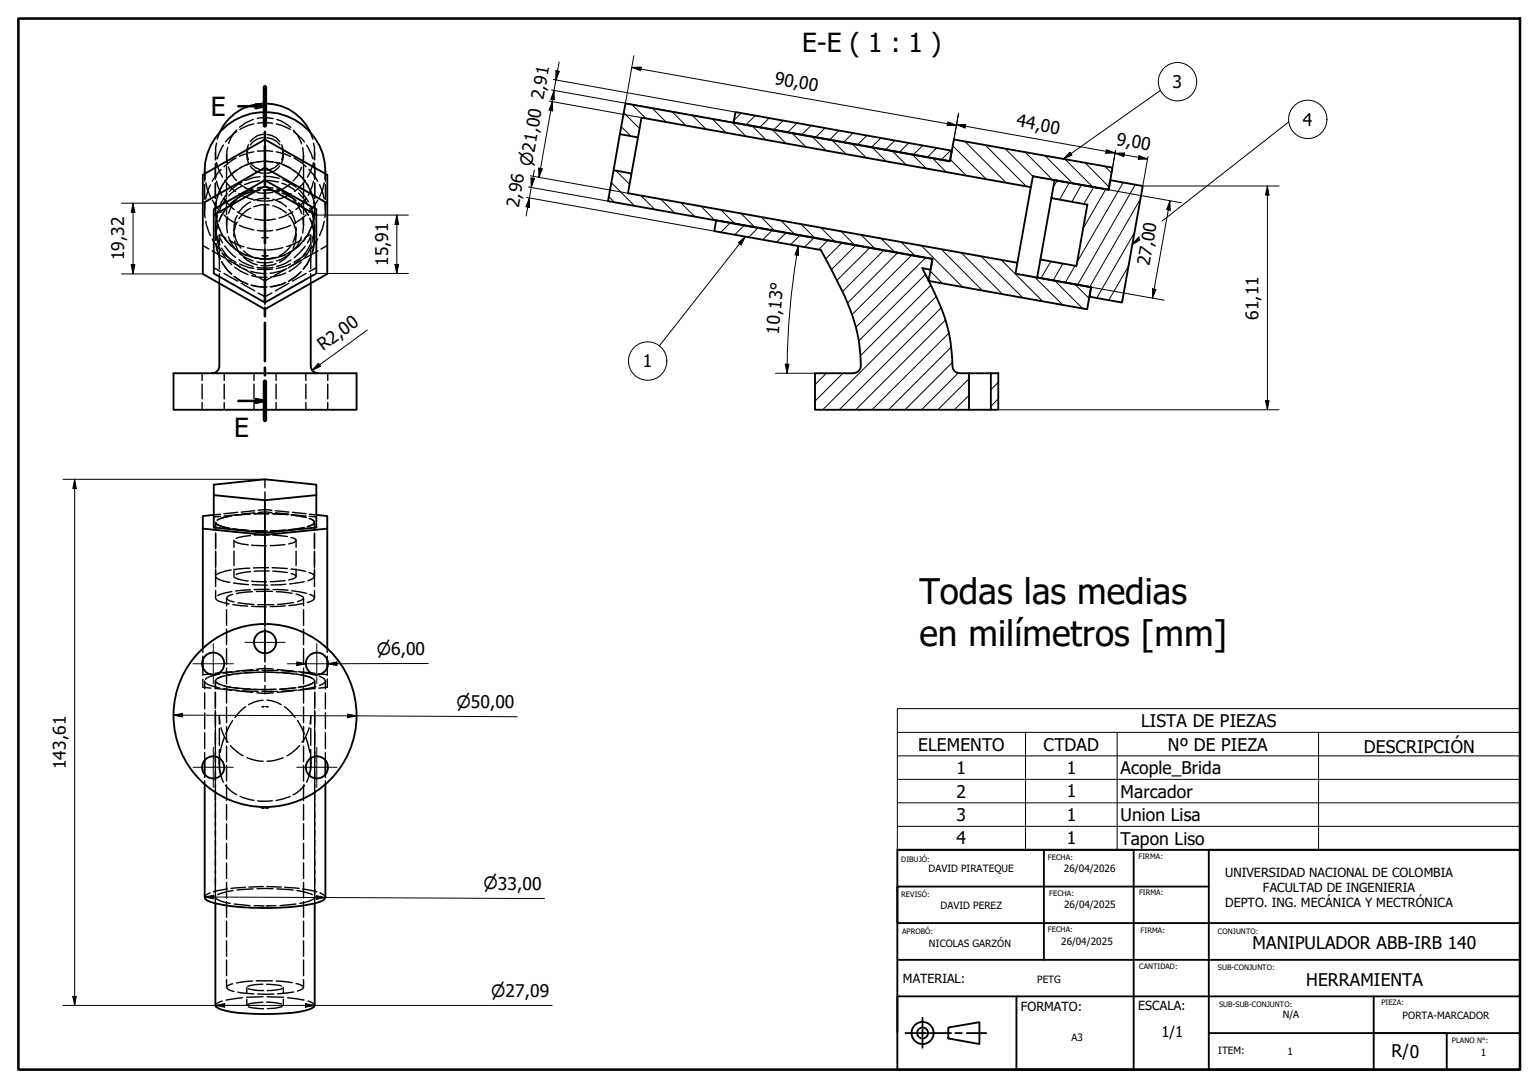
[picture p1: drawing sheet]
<svg xmlns="http://www.w3.org/2000/svg" width="420mm" height="297mm" viewBox="0 0 420 297" stroke-linecap="round" stroke-linejoin="round" font-family="sans-serif">
<!-- layer: Sombreado (ISO) -->
<g fill="none" stroke="#000" stroke-width=".27">
<path d="M169.6 34.6l2.6 2.5M170.3 30.8l4.3 4.3M172.5 28.6l3.8 3.7M178.1 29.5l3.7 3.8M183.5 30.5l3.8 3.8M189 31.5l3.7 3.7M194.4 32.4l3.8 3.8M199.9 33.5l3.7 3.7M202.4 30.8l-2 2M205.4 34.4l3.7 3.7M206.2 31.5l-2.6 2.6M210 32.2l-2.5 2.5"/>
<path d="M210.8 35.4l3.8 3.8M213.8 32.9l-2.5 2.5M216.3 36.4l3.7 3.7M217.6 33.6l-2.5 2.5M221.4 34.3l-2.5 2.5M221.7 37.3l3.9 3.8M225.2 35l-2.5 2.5M227.2 38.3l3.8 3.8M229 35.6l-2.5 2.5M232.7 39.3l3.8 3.7M232.9 36.3l-2.6 2.5M236.7 37l-2.6 2.5"/>
<path d="M240.5 37.7l-2.6 2.5M244.3 38.3l-2.6 2.6M248.1 39l-2.5 2.5M251.9 39.7l-2.5 2.5M260.1 39.8l9.1 9.1M263.4 38.6l11.3 11.3M268.9 39.5l11.3 11.3M166.2 53.6l1.6 1.6M166.9 49.8l6.3 6.4M168.1 46.6l3.8 3.7M174.9 53.4l3.9 3.7M180.4 54.4l3.8 3.8"/>
<path d="M185.9 55.4l3.8 3.7M191.4 56.3l3.7 3.8M196.8 57.3l3.8 3.8M202.3 58.3l3.8 3.7M207.8 59.2l3.7 3.8M238.1 40.2l3.8 3.9M243.6 41.3l3.8 3.7M249.1 42.2l3.8 3.8M254.6 43.2l3.7 3.8M255.7 40.4l-2.5 2.5M259.5 43.5l4.3 4.4M259.5 41.1l-2.5 2.5"/>
<path d="M274.4 40.6l7.6 7.6M279.8 41.5l7.6 7.6M285.3 42.5l7.6 7.6M288.6 49.3l-1.1 1.9M290.8 43.5l7.5 7.5M291.9 49.9l-2.7 4.6M295.2 50.5l-2.6 4.6M296.2 44.4l6.6 6.6M298.6 51.1l-2.7 4.6M301.7 45.5l1.8 1.7M301.9 51.7l-6.2 10.8M303.3 49.3l-.3 .4"/>
<path d="M306.6 49.8l-12.6 21.8M309.9 50.4l-15.7 27.4M311.3 54.3l-13.8 24M195.6 60.1l-.1 .1M199.4 60.8l-2.6 2.6M203.2 61.5l-2.6 2.6M207 62.2l-2.6 2.6M210.8 62.9l-2.6 2.6M213.2 60.2l3.8 3.8M214.6 63.5l-2.6 2.6M218.4 64.2l-2.6 2.6M218.7 61.2l3.7 3.7"/>
<path d="M222.2 64.9l-2.6 2.6M224.2 62.2l3.7 3.8M226.1 65.6l-2.6 2.6M229.6 63.2l3.8 3.7M229.9 66.3l-4.5 4.4M233.7 66.9l-6.8 6.7M235.1 64.1l3.8 3.8M237.5 67.6l-9 9M240.5 65.1l3.8 3.8M241.3 68.3l-11.3 11.3M245.1 68.9l-13.7 13.8M246 66.1l3.8 3.7"/>
<path d="M248.9 69.6l-16.3 16.3M251.5 67l11.3 11.3M252.7 74.9l-18.3 18.2M252.7 70.3l-19 19M254 74l3.3 3.4M254.1 77.9l-19.2 19.2M254.1 73.5l-.2 .1M257 68.1l11.2 11.3M262.4 69l11.3 11.3M267.9 70l11.3 11.3M273.4 71l11.3 11.3M282.5 75.7l7.6 7.5"/>
<path d="M286.9 71.4l-2.7 4.5M288 76.6l7.6 7.7M290.2 71.9l-2.7 4.7M293.5 77.6l3.9 3.9M293.5 72.6l-2.7 4.5M308 72.8l-5.3 9.2M309.7 63.5l-10.3 17.9M255.6 80.9l-31 31M256.9 84.1l-27.8 27.8M258.1 87.4l-24.5 24.5M259.1 90.9l-21 21M259.7 94.8l-17.1 17.1"/>
<path d="M260 99l-12.9 12.9M306.4 82l-.3 .6M225.6 101.9l-3.1 3.1M230.1 101.9l-7.6 7.6M261.6 101.8l-10 10.1M264.5 107.9l-4 4M264.5 103.4l-8.5 8.5M270.5 101.9h.1M272.5 108.9l-2 2M272.5 104.4l-2 2"/>
</g>
<!-- layer: Oculto (ISO) -->
<g fill="none" stroke="#000" stroke-width=".38">
<path d="M59.1 39.1l-.2 1.2 .1 3.1M60 36.1l-.7 1.9M61 39.6l-1.2 2.4-.5 1.4M64.6 35.9l-.8 .6-2.2 2.2M64.6 35.5l-1.6 2.2-.6 1.5M67.8 39.5a4.7 4.7 0 0 0 0 4M69.2 32.6a10.8 10.8 0 0 0-3.8 2.1M69.3 33.8l-1.5 .4-2.3 1.2M70.2 32.4l2.6-.3 1.7 .3M70.3 33.6l2-.1 2.1 .1M71.9 37.6a4.5 4.5 0 0 0-3.6 1.9M71.9 36.7a4.5 4.5 0 0 0-3.6 2"/>
<path d="M72.9 37.6a4.5 4.5 0 0 1 3.5 1.9M72.9 36.7l1.3 .3 1.2 .6 1 1.1M75.4 33.8l1.5 .4 2.3 1.2M75.6 32.6l1.1 .4 2.7 1.8M76.9 39.5a4.7 4.7 0 0 1 0 4.1M80.1 35.9l3 2.8M80.1 35.5l1.1 1.4 1.1 2.4M83.7 39.6l1.3 2.4 .4 1.4M84.7 36.1l.7 1.9M85.6 39.1l.3 1.2-.2 3.1M55.9 46.8l.1 2.1M55.9 47.4v2.1"/>
<path d="M55.9 50.4v4M55.9 55.4v2M56 55.4v4M56.2 49.9l.4 1.7 .9 2.2M57.5 50.5l-.5 .8-.8 3M58 54.7l.7 1.3 1.7 2M58.8 41.6v2.1M58.8 44.8v4.1M58.8 50v4.2M58.8 55.2v2.2M58.9 58.7l.5 2.4 .6 1.7M59.1 44.4l-.3 2 .1 2"/>
<path d="M59.1 54.9l-.3 2 .1 2.1M59.1 49.5l.4 1.4 1.1 2.4M59.1 60l.4 1.5 1.1 2.4M59.1 44.4l.8 2.4 .9 1.6M59.4 58.9l-.5 1.9v2.2M59.4 53.5l-.6 3.1 .1 1.1M59.4 57.6l-.4 1.9-.1 2.2M60.4 46.3l-.8 .7-1.6 2.5M61 50.2l-1.2 2.3-.5 1.4M61.2 54.2l2 2.4 .7 .6M61.2 58.7l.8 .8 2.5 1.6M61.3 49.3l1.1 1.2 1.9 1.7"/>
<path d="M61.8 56.9l-1.5 2.3-.5 1.3M61.8 54.2l-1.5 2.3-.5 1.4M61.8 42.5v1.8M61.8 45.3v3.8M61.8 50v3.8M61.8 54.8v3.8M61.8 59.5v2M61.9 48.9l-1 1.3-1.1 2.4M62 56.7l-1.6 2.3-.6 1.3M62 53l-1.6 2.3-.6 1.3M62.2 40.2l-.3 1.3 .2 3.1M62.2 59.2l-.3 1.2 .2 3.1"/>
<path d="M62.4 45.6l.6 1.6 1.6 2.1M64.5 43.2l-1.1 .5-2.2 1.8M64.6 46.5l-.8 .5-2.2 2.3M64.6 54.5l-1.6 2.2-.6 1.5M64.8 57.8l2.3 1.2 1.4 .5M64.8 58.9l-.5 .8-.4 1.7v1.5M65.2 52.9l2.7 1.3 1.3 .3M65.3 50.1a11.1 11.1 0 0 0 3.8 2.1M65.8 53.5l-1 .7-2.3 1.9M65.8 50.9l-1 .6-2.3 2M66 45.6l-2 1.3-1.4 1.3M66 53.5l-1 .5-2.3 1.9"/>
<path d="M66 49.8l-1 .5-2.3 1.9M67.4 41.6v.2M67.4 42.1v.4M67.8 40.4a4.7 4.7 0 0 0 0 4M68.3 45.3a4.5 4.5 0 0 0 3.5 2M68.3 44.4a4.5 4.5 0 0 0 3.5 2M68.4 56.9l-.7 .3-1.4 1.1-1.1 1.4M68.4 55.2l-.7 .3-1.4 1.1-1.1 1.3M69.2 51.6a10.8 10.8 0 0 0-3.8 2.1M69.3 44.4l-1.5 .4-2.3 1.1M69.3 41.5l-3.9 1.2M69.5 59.8l2.6 .3"/>
<path d="M70.2 52.5l2.6 .3 1.7-.3M70.2 54.7l2.1 .2 2.2-.2M70.2 51.4l2.6-.3 1.7 .3M70.3 44.2l2-.2 2.1 .2M70.3 41.3l2.7-.2 1.4 .2M70.8 51.9l-1.9 .3-2.2 .8M70.8 49.3l-1.9 .3-2.2 .8M71 44.2h-.8l-3.3 1M71 51.9l-1.8 .3-2.3 .7M71 48.2l-1.8 .3-2.3 .8M71.8 51.9h1.7l2.5 .4M71.8 49.3h1.7l2.5 .4"/>
<path d="M72.1 44.1l2.7 .1 1.4 .4M72.1 51.9h1.6l2.5 .5M72.1 48.2h1.6l2.5 .5M73.5 56a7.2 7.2 0 0 0-4.2 .4M73.5 54.2a9 9 0 0 0-4.2 .5M74.5 56.2a8.6 8.6 0 0 1 3.7 2M74.5 54.4a7.9 7.9 0 0 1 3.7 2M75.2 59.8l-2.6 .3M75.4 44.4l1.5 .4 2.3 1.1M75.4 41.5l2.5 .6 1.4 .6M75.6 51.6l1.1 .4 2.7 1.8M76.3 45.3a4.3 4.3 0 0 1-3.5 2"/>
<path d="M76.3 44.4a4.3 4.3 0 0 1-3.5 2M76.9 40.4a4.5 4.5 0 0 1 0 4M77 52.7l.9 .3 2.7 1.7M77 50l.9 .3 2.7 1.8M77.2 52.8l.9 .3 2.7 1.7M77.2 49.1l.9 .3 2.7 1.7M77.2 44.9l1.9 .9 1.7 1.2M77.3 41.6v.2M77.3 42.1v.4M78.9 59a7.4 7.4 0 0 1 1.8 3.7M78.9 57.2a7.4 7.4 0 0 1 1.8 3.7M79.3 50.2l-2.6 1.7-1.2 .3"/>
<path d="M79.4 52.9l-2.6 1.3-1.3 .3M79.9 57.8l-2.2 1.2-1.5 .5M80.1 46.5l2.5 2.1 .5 .7M80.1 54.5l1.1 1.4 1.1 2.4M80.3 43.1l2.1 1.3 1.2 1.1M81.5 55.4l1.7 1.8 .9 1.4M81.5 52.7l1.7 1.8 .9 1.5M81.6 55.5l1.7 1.9 .9 1.4M81.6 51.8l1.7 1.9 .9 1.4M81.7 47.7l1 1 1.5 2.3M82.3 45.7l-1.1 2.4-1.1 1.3M82.6 40.3a9.3 9.3 0 0 1 0 4.3"/>
<path d="M82.6 59.3a9.3 9.3 0 0 1 0 4.3M82.9 42.5v1.8M82.9 45.3v3.8M82.9 50v3.8M82.9 54.8v3.8M82.9 59.5v2M83.4 49.3l-1 1.2-2 1.7M83.6 54.2l-2.1 2.4-.7 .6M83.6 58.7l-1 .8-2.3 1.6M83.7 50.2l1.3 2.3 .4 1.4M84.3 46.2l1.6 1.9 .8 1.4M84.6 59.5l.7 1.7 .4 2.3"/>
<path d="M84.6 56.9l.7 1.6 .4 2.4M84.6 59.7l.7 1.7 .5 2.3M84.6 56.1l.7 1.6 .5 2.4M84.7 52l1 2.8 .1 1.3M85.5 44.4l-.7 2.4-.9 1.6M85.6 49.5l-.4 1.4-1.1 2.4M85.6 60l-.4 1.5-1.1 2.4M85.7 44.4l.2 2-.1 2M85.7 54.9l.2 2-.1 2.1M85.9 57.1l-.1 2.2-.5 2M85.9 41.6v2.1M85.9 44.8v4.1"/>
<path d="M85.9 50v4.2M85.9 55.2v2.2M86.7 54.7l-.7 1.3-1.7 2M87.2 50.4l.9 2.1 .4 1.8M88.5 49.9l-.4 1.7-.9 2.2M88.7 55.4l.1 2M88.8 57.4l-.1 2M88.8 46.8l-.1 2.1M88.8 47.4v2.1M88.8 50.4v4M88.8 55.4v2M55.4 67l1.6 1"/>
<path d="M56.2 60.4l.8 3 .5 .9M57.9 68.5l3.4 1.9M58 65.3l1.6 2.4 .8 .8M58.4 73.1l1.8 1.1M58.9 61.5v1.9M58.9 63.9v1.2M59 66.5l.1 1.2 1 2.8M59 62.8l.1 1.3 1 2.7M59 66.7l.2 1.2 .9 2.8M59 64.1l.2 1.2 .9 2.8M59.4 61.5l-.5 2v2.1M59.4 61.3l-.4 1.9-.1 2.2"/>
<path d="M59.9 64.3l.2-.2 1.6 .9M59.9 64.3l.1 .6 .8 1.4M59.9 64.3v2.6M59.9 68.2v5.3M59.9 74.7v2.6M60.5 63.7l.8 1.4 1.8 1.9M60.5 71.4l1.6 2.4 1 .9M60.5 67.7l1.6 2.4 1 .9M60.6 71.6l1.6 2.3 1 1M60.6 69l1.6 2.3 1 .9M61.2 64.8l2 2.4 .7 .5M61.2 69.3l2.2 1.7 1.1 .6"/>
<path d="M61.2 74.7l3.7 2.1M61.3 67.2l2.3 2.5 .7 .6M62.2 70.9l3.3 1.9M62.4 64.6l.6 1.6 1.6 2.1M62.6 65.6l2.4 1.3 1.5 .5M63.9 67.7l2.7 1.8 .9 .3M63.9 75.4l1.9 1.4 1.9 .8M63.9 71.7l1.7 1.2 1.9 .9M63.9 62.5v.5M63.9 63.7v.5M64.1 65.8l.9 2.6 .8 1.1M64.1 64l.2 1 .7 1.7 .8 1"/>
<path d="M64.1 72.9l1.7 1.2 1.9 .9M64.8 68.4l2.3 1.2 1.4 .5M64.8 60.6l-.5 .8-.4 1.8v1.5M65.2 70.9l.9 .7 3 1.2M65.3 69.1a8.9 8.9 0 0 0 3.8 2.1M65.4 72.1l2.6 1 1.3 .2M65.4 61.5l.9 .5 3 .8M65.6 76.6l1.9 .9M65.8 77.3l3.7 2.1M66.4 73.3l3.4 1.9M66.5 70.3l.9 .7 1.6 .9 1.2 .4M66.5 68.5l.9 .8 1.6 .9 1.2 .3"/>
<path d="M67.6 67.7l4.3 .5M68.5 70.2a12.2 12.2 0 0 0 6.7 .1M68.5 77.8l1.4 .4 2.7 .1M68.5 74.1l1.4 .4 2.7 .2M68.7 77.9l1.4 .3 2.8 .1M68.7 75.2l1.4 .4 2.8 .1M69.5 70.3l2.6 .4M70.2 73l2.2 .2 2.1-.2M70.2 71.5l2.6 .2 1.7-.1M70.3 62.9h4.1M70.5 80l1.8 1 1.9-1M70.7 75.7l1.6 1"/>
<path d="M71.6 64.9h.5M71.6 69.8h.5M72.3 76.7v1.5M72.3 79.6v2M72.6 64.9h.6M72.6 69.8h.6M74 75.7l-1.7 1M74.4 73.5h-4.1M75.4 72l-2.8 .6-1.4-.1M75.4 70.2l-.9 .4-1.9 .3-1.4-.2M77.2 67.6l-2.4 .5-1.8 .1M77.7 77.3l-1.1 .4-2.9 .6"/>
<path d="M77.7 73.6l-1.1 .4-2.9 .6M77.8 69.6l-2.2 .7-1.9 .3M78 77.1l-1.1 .5-3 .7M78 74.5l-1.1 .5-3 .6M78.3 73.3l-3.4 1.9M78.9 77.3l-3.7 2.1M79.3 72.1l-1.4 .6-2.5 .6M79.3 61.5l-3.9 1.3M79.3 69.1l-2.6 1.8-1.2 .3M79.4 71a10.7 10.7 0 0 1-3.9 1.8M79.4 68.8l-1.7 1.9-1.4 .9M79.4 67l-1.7 1.9-1.4 .9"/>
<path d="M79.9 68.4l-2.2 1.2-1.5 .5M80.8 63.8l-.2 2.4-.6 1.7M80.8 62l-.2 2.4-.6 1.8M80.8 62.5v.5M80.8 63.7v.5M82 74.3l-1.3 1.3-2 1.2M82 70.6l-1.3 1.3-2 1.2M82.1 66.6l-.5 .6-2.9 1.9M82.2 65.5l-2.4 1.3-1.6 .5M82.2 74.2l-3.3 2.6M82.2 71.6l-1.4 1.2-1.9 1.3M82.3 64.7l-1.1 2.3-1.1 1.4"/>
<path d="M82.5 70.9l-3.3 1.9M83.1 65l1.7-.9-.9 2.2M83.3 67.2l-3 3.1M83.6 64.8l-2.1 2.4-.7 .5M83.6 69.3l-3.3 2.3M83.6 74.7l-3.8 2.1M84.8 64.3v2.6M84.8 68.2v5.3M84.8 74.7v2.6M84.9 62.2l-.6 1.3-1.5 2.3M84.9 70l-1.1 2.2-1.1 1.3M84.9 66.3l-1.1 2.3-1.1 1.2"/>
<path d="M85 69.8l-1.1 2.3-1 1.3M85 67.1l-1.1 2.3-1 1.3M85.8 64.8l.1 1.1-.4 2.2-.3 .8M85.8 61.1l.1 1.1-.4 2.2-.3 .9M85.8 64.6l.1 1-.6 3.2M85.8 62l.1 1-.6 3.1M85.9 61.5v1.9M85.9 63.9v1.2M86.4 73.1l-1.9 1.1M86.7 65.3l-.8 1.4-1.6 1.9M86.8 68.5l-3.4 1.9M88.5 60.4l-.4 1.9-.9 2"/>
<path d="M89.3 67l-1.7 1M72.3 82.1v1.1M72.3 83.8v.6M55.2 101.9v2M55.2 104.9v4M55.2 109.9v2M61.2 101.9v2M61.2 104.9v4M61.2 109.9v2M69.3 101.9v2M69.3 104.9v4M69.3 109.9v2"/>
<path d="M75.4 101.9v2M75.4 104.9v4M75.4 109.9v2M83.5 101.9v2M83.5 104.9v4M83.5 109.9v2M89.5 101.9v2M89.5 104.9v4M89.5 109.9v2M64.9 139.9l-3.7 .4M69.5 139.4l-3.7 .4M70.5 139.3l1.8-.2 1.9 .2"/>
<path d="M70.5 139.9l1.8-.2 1.9 .2M72.3 130.9v2.2M72.3 134.3v2.3M75.2 139.4l3.7 .4M79.8 139.9l3.8 .4M58.9 142.7a5.1 5.1 0 0 0 3.6 1.5M58.9 142.6v2M58.9 145.5v4.3M58.9 150.5v4.5M58.9 155.4v4.7M59 142.9l.8 .6 2.9 .8M59 157.7a5.8 5.8 0 0 0 3.7 1.3"/>
<path d="M60.2 140.4l-1.8 .2M60.2 141l-1.8 .1M63.1 140.9h-.1a8.4 8.4 0 0 0-3.8 1.1M63.1 155.6h-.1a9.3 9.3 0 0 0-3.8 1.2M63.3 140.8h-.1a9.2 9.2 0 0 0-3.8 1.1M63.6 144.4l4.2 .4M63.8 144.4l2 .2M63.8 159.2l4 .4M63.9 147.7a6.7 6.7 0 0 0 3.9 1.1M63.9 157.5a6.7 6.7 0 0 0 3.9 1.1M63.9 147.5v2M63.9 150.5v3.9"/>
<path d="M63.9 155.4v1.9M64.9 140.5l-3.7 .4M68.2 140.3l-4.1 .4M68.2 155.1l-4.1 .4M68.4 140.3l-4.1 .4M68.4 146.2l-2.1 .3-1.8 .5M68.4 156.1l-2.1 .2-1.8 .5M68.6 144.9l4.1 .1M68.7 148.8l4.1 .2M68.7 158.7l4.1 .2M68.8 144.9l4.2 .1M68.8 159.6l4.2 .2"/>
<path d="M69.2 140.3h4.1M69.4 140.3h4.1M69.5 140l-3.7 .4M72.3 145.5v.2M72.3 145.8v.2M73.3 155l-4.1 .1M73.5 146l-4.1 .1M73.5 155.9h-4.1M74.3 140.3l4.1 .1M74.3 155l4.1 .2M74.5 146.1l4 .4M74.5 155.9l4 .4"/>
<path d="M74.5 140.3l4.1 .2M75.2 140l3.7 .4M77.8 148.6l-4 .4M77.8 158.5l-4 .3M77.9 144.8l-4.1 .2M78 144.8l-4 .2M78 159.5l-4 .2M79.4 140.6l4 .7M79.4 146.7l1.3 .5 .1 .4a2.89 2.89 0 0 1-2 .9M79.4 156.6l1.3 .5 .1 .3a2.89 2.89 0 0 1-2 1M79.4 155.4l4 .6M79.6 140.6l4 .7"/>
<path d="M79.8 140.5l3.8 .4M80.8 147.5v2M80.8 150.5v3.9M80.8 155.4v1.9M82.9 144.1l-4 .5M83.1 144l-4 .6M83.1 158.8l-4 .6M84.4 141.5l.9 .4 .6 .8-.4 .4-1.4 .6M84.4 156.3l.9 .3 .4 .4 .2 .5-.4 .3-1.4 .7M84.5 140.4l1.9 .2M84.5 141l1.9 .1M84.6 141.6l.7 .3 .5 .5 .1 .3-.4 .4-1.6 .7"/>
<path d="M85.9 142.6v2M85.9 145.5v4.3M85.9 150.5v4.5M85.9 155.4v4.7M55.4 177v1.1M55.4 179.2v1.1M58.9 163.4l.9 .7 2.7 .8M58.9 161.2v2M61.8 163.2v2.2M61.8 166.5v4.2M61.8 171.8v4.2M61.8 177.1v4.2"/>
<path d="M63.3 161.5h-.1a9.2 9.2 0 0 0-3.8 1.1M63.5 162.3a1.49 1.49 0 0 0-1.6 1.1l1.1 .7 .9 .2M63.6 165.1l4 .4M65 164.6l4.3 .4M68.4 161l-4.1 .3M68.6 165.5l4.1 .2M68.9 161.5l-4.3 .5M70 161.5h4.4M70.4 165.1h4.3M72.3 170.4v.6M72.3 171.7v.6M72.3 178.4v2.2"/>
<path d="M73.5 160.9l-4.1 .1M74.5 161l4.1 .1M75.4 161.5l4.4 .5M77.9 165.4l-4.1 .2M79.6 161.3l4 .7M80.1 164.5l-4.3 .5M80.8 162.2a3.3 3.3 0 0 1 2.1 1l-.2 .4-1.5 .7M82.9 164.7l-4 .6M82.9 163.2v2.2M82.9 166.5v4.2M82.9 171.8v4.2M82.9 177.1v4.2"/>
<path d="M84.6 162.3l.7 .3 .5 .4 .1 .4-.4 .4-1.6 .7M85.9 161.2v2M89.3 177v1.1M89.3 179.2v1.1M55.4 185.4v2.2l2.2 .3M55.4 182.1v2.2M55.9 185.9v2.2M55.9 189.2v4.3M55.9 194.6v4.3M56.1 186.4a6 6 0 0 0 3.9 1.4M57.6 183.9l-2.2 .3M58.7 187.9l4.6 .6"/>
<path d="M58.8 185.9v2.2M58.8 189v4.4M58.8 194v4.8M58.8 199.1v47.5M58.9 186a4.1 4.1 0 0 0 2.7 1.4l1.3 .2M59.9 198.9v4.6M60 184l-.4 .1a5.7 5.7 0 0 0-3.5 1.4M60.1 197.6l-.2-2.2v2.3M60.3 198.7l1 2.6 .9 1.4M60.8 184.6l-1.6 .7-.4 .5 .1 .4 1.2 .7M61 188l4.2 .5M61 187.2l4.1 .7"/>
<path d="M61.8 182.4v4.3M61.8 187.7v4.2M61.8 193v4.3M61.8 198.4v4.2M63.3 183.4l-4.6 .4M63.5 196.7l-1.9 3.7M63.6 184.1a10.5 10.5 0 0 0-4.2 1.1M63.9 187.8l4.4 .3M64.4 188.6l4.6 .4M65.2 183.3l-4.2 .5M65.8 183.8l-4 .7M66.1 188l4.1 .3"/>
<path d="M66.3 188.6l4.2 .2M67.1 193l-1.2 .9-1.8 2M69 182.8l-4.6 .4M69.1 183.6l-4.4 .3M69.4 188.2l2.7 .1M70.1 189.2l2.2 .1M70.1 182.7l2.2-.2 2.3 .2M70.2 183.6h4.3M70.5 183l-4.2 .2M70.9 183.6l-4 .2M71.2 188.3l4.1-.1-2.7 .1M71.6 188.8h4.2"/>
<path d="M71.6 183l4.2 .1M71.8 191.2a8.6 8.6 0 0 0-3.9 1.2M71.9 183.5l4.2 .1M72.1 192.9l-.5 .1M72.3 181.7v4.3M72.3 187.2v2.1M72.6 192.9l.6 .1M72.9 191.1l2.7 .7 1.2 .6M74.6 189.2l-2.3 .1M75.6 183.6l4.4 .3M75.8 182.8l4.5 .4M76.8 183.1l4.2 .3"/>
<path d="M77.1 183.7l4.1 .4M77.7 193l1.7 1.4 1.2 1.5M80.3 188.6l-4.5 .4M80.4 187.8l-4.1 .4M80.8 187.8l-4.3 .3M81 188.4l-4.2 .3M81.1 184.1a10.5 10.5 0 0 1 4.2 1.1M81.2 196.7l1.9 3.7M81.4 183.4l4.6 .4M82.1 183.6l4.1 .7M82.2 184.3l.5 .1a4.1 4.1 0 0 1 3.2 1.4M82.9 182.4v4.3"/>
<path d="M82.9 187.7v4.2M82.9 193v4.3M82.9 198.4v4.2M84.4 198.7l-.1 .3a10.3 10.3 0 0 1-1.9 3.7M84.6 197.6l.2-2.2v2.3M84.8 198.9v4.6M85.3 186.5l-2.2 .9-1.7 .3M85.9 186a4 4 0 0 1-2.8 1.4l-1.2 .2M85.9 185.9v2.2M85.9 189v4.4M85.9 194v4.8M85.9 199.1v47.5"/>
<path d="M86 187.9l-4.6 .6M86.2 187.4l-4.1 .9M87.1 183.9l2.2 .3M87.2 184.6l1.4 .9 .2 .4M88.8 185.9l-.2 .5-.5 .4-.9 .3M88.8 185.9v2.2M88.8 189.2v4.3M88.8 194.6v4.3M89.3 182.1v2.2M89.3 185.4v2.2l-2.2 .3M55.9 200v4.4M55.9 205.5v2.1"/>
<path d="M55.9 211.3v1M55.9 213.2v.9M59.9 204.6v2.4M60 206.4l-.1 2.1M60.3 211.7l.7 1.8M61.2 201.3l-1.1 4.1M61.5 214.4l1.7 1.7 1.4 .9M61.8 203.7v4.2M61.8 209v4.2M61.8 214.3v4.3M61.8 219.6v4.3M62.9 203.6l2.5 2.2 1 .6"/>
<path d="M65.5 217.4l3.8 1.1M67.4 206.9h.2a11.5 11.5 0 0 0 4.2 .9M70.4 218.6h4M77.3 206.9h-.1a11.5 11.5 0 0 1-4.3 .9M79.2 217.4l-1.9 .7-1.9 .5M81.8 203.6l-2.5 2.2-1 .6M82.9 203.7v4.2M82.9 209v4.2M82.9 214.3v4.3M82.9 219.6v4.3M83.1 214.4a7.5 7.5 0 0 1-3 2.6M83.5 201.3l1.1 4.1"/>
<path d="M84.5 211.7l-.8 1.8M84.7 206.4l.1 2.1M84.8 204.6v2.4M88.8 200v4.4M88.8 205.5v2.1M88.8 211.3v1M88.8 213.2v.9M61.8 224.9v4.3M61.8 230.2v4.3M61.8 235.6v4.2M71.6 220.6h.5M72.6 220.6h.6"/>
<path d="M82.9 224.9v4.3M82.9 230.2v4.3M82.9 235.6v4.2M57.3 243.8l-1.3 .7-.1 .5M58.9 245.1a4.1 4.1 0 0 0 2.7 1.3l1.3 .2M61.8 240.9v4.3M61.8 246.2v4.2M61.8 251.5v4.3M61.8 256.8v4.3M62.1 242.7l-3.9 .8M63.6 243.1l-1.5 .3-2.7 .9M63.9 246.8l4.4 .5"/>
<path d="M67 242.2l-3.9 .4M69.1 242.7l-4.4 .3M69.4 247.3h2.7M70.2 242.6h4.3M71.9 242l-4 .2M72.8 242l4 .2M75.3 247.3h-2.7M75.6 242.7l4.4 .3M77.7 242.2l4 .4M80.8 246.8l-4.3 .5M81.1 243.1l1.5 .3 2.7 .9M82.6 242.7l3.9 .8"/>
<path d="M82.9 240.9v4.3M82.9 246.2v4.2M82.9 251.5v4.3M82.9 256.8v4.3M85.9 245.1a4 4 0 0 1-2.8 1.3l-1.2 .2M87.4 243.8l1.2 .7 .2 .5M60.6 273.4a2.51 2.51 0 0 0-1.8 1.1M61.8 262.1v4.3M61.8 267.4v2.2M63.5 268.6a1.49 1.49 0 0 0-1.6 1.1l.4 .4 1.6 .6M65 270.9l4.3 .4M66.2 272.4l-4.5 .6"/>
<path d="M67.4 269.6v1.6M67.4 272.8v1.7M67.8 269.9l2 .5h2.1M67.8 274.9l4.1 .5M68.9 267.8l-4.3 .5M70 267.8h4.4M70.4 271.4h4.3M71.8 268.7l-2.7 .2-1.5 .4M71.8 273.6l-3.6 .4-.6 .2M71.8 272.1l-4.5 .2M72.8 268.7l2.6 .2 1.5 .3M72.8 273.6l2.6 .2 1.5 .3"/>
<path d="M72.9 272.1l4.5 .2M75.4 267.8l4.4 .5M77 269.9l-.9 .3-3.1 .2M77 274.8l-1.9 .5-2.1 .1M77.3 269.6v1.6M77.3 272.8v1.7M78.5 272.4l4.5 .6M80.1 270.8l-4.3 .5M80.8 268.5a2.64 2.64 0 0 1 2.1 1.1l-.2 .3-1.5 .7M82.9 262.1v4.3M82.9 267.4v2.2M84.1 273.4a2.51 2.51 0 0 1 1.8 1.1"/>
</g>
<!-- layer: Visible (ISO) -->
<g fill="none" stroke="#000" stroke-width=".51">
<path d="M60 36.1a13.7 13.7 0 0 1 12.4-7.9 13.7 13.7 0 0 1 12.3 7.9M72.3 38.1l-16.9 9.6v27.1l16.9 9.6 17-9.6v-19.3M169.2 36.6l-1.7 9.9M170.8 28.2l88.5 15.9 1.1-6 43.3 7.7-1.1 6-20.6-3.7-.6 3-106.3-19-.9 5.4-5-.9zM174.2 37.5l-1.8 9.9M200.3 33.5l59 10.5 .5-2.9-59-10.5-.5 2.9M55.9 47.4a16.5 16.5 0 0 1 16.5-16.8 16.5 16.5 0 0 1 16.4 16.8M58.4 58.7v16l13.9 7.9 14.1-7.9v-16M72.3 45.8l17 9.7v-7.8l-17-9.6v7.7l-16.9 9.7M72.3 49.2v1.6l-13.9 7.9v-1.6l13.9-7.9 14.1 7.9v1.6l-14.1-7.9M167.5 46.5l4.9 .9-1 5.4 106.3 18.9-.5 3 20.7 3.7-1.1 6-43.3-7.7 1.1-6-88.6-15.8zM281.4 51.1l-3.7 20.6"/>
<path d="M287 54.1l-3 16.8M287.9 49.2l14.7 2.6 .5-2.6 8.9 1.6-5.7 31.8-8.9-1.6 .5-2.6-14.8-2.7 .9-4.8 9.9 1.7 3-16.7-9.9-1.8zM59.9 77.3v22.6M84.8 77.3v22.6M195.5 60.1l59.1 10.6-.5 2.9-2.3-.4a63.6 63.6 0 0 1 7.7 20.3l.5 6.4a1.95 1.95 0 0 0 2 2h2.5v10h-42v-10h10.5a2.06 2.06 0 0 0 2-2 49 49 0 0 0-6.5-23.3l-4.4-8.4-29.1-5.1zM59.9 99.9a2 2 0 0 1-2 2M84.8 99.9a2 2 0 0 0 2 2M47.4 101.9h49.9v10h-49.9zM264.5 101.9h6M264.5 111.9h6M270.5 101.9h2v10h-2zM58.4 135.2v-2.9l13.9-1.4 14.1 1.4v11.7l-14.1 1.5-13.9-1.5v-8.8l13.9 1.4"/>
<path d="M86.4 135.2l-14.1 1.4v8.9M55.4 144.3l16.9 1.7v24.4M58.4 140.6l-3 .3v36.1M72.3 146l17-1.7v32.7M86.4 140.6l2.9 .3v3.4M72.3 172.3v6.1M55.4 180.3v1.8M89.3 180.3v1.8M55.9 214.1l.1 31.3a16.8 16.8 0 0 0 8.1 2.1 69.6 69.6 0 0 0 23.1-1.3l.9-.3 .7-.9v-30.9M55.9 207.6v3.7M59.9 207v3.1l.4 1.6M84.8 207v3.2l-.3 1.5"/>
<path d="M88.8 207.6v3.7M58.8 246.6v27.9a3.6 3.6 0 0 0 2.9 1.5 64.1 64.1 0 0 0 21.4 0 3.6 3.6 0 0 0 2.8-1.5v-27.9"/>
<circle cx="72.4" cy="175.3" r="3"/>
<circle cx="58.2" cy="181.2" r="3"/>
<circle cx="72.4" cy="195.3" r="25"/>
<circle cx="86.5" cy="181.2" r="3"/>
<circle cx="58.2" cy="209.5" r="3"/>
<circle cx="86.5" cy="209.5" r="3"/>
</g>
<g fill="none" stroke="#000" stroke-width=".7">
<path d="M65.1 29h7.2M69.8 28.5l2.5 .5-2.5 .5zM72.3 23.8v10.5M72.3 36v2.1M72.3 39.9v10.4M72.3 52.1v2.1M72.3 55.9v10.5M72.3 68.2v2.1M72.3 72.1v10.4M72.3 84.3v2M72.3 88.1v10.5M65.1 109.5h7.2"/>
<path d="M69.8 109l2.5 .5-2.5 .5zM72.3 100.4v2.1M72.3 104.2v10.5"/>
</g>
<path d="M72.3 23.8v10.5M72.3 104.2v10.5" fill="none" stroke="#000" stroke-width="1.2"/>
<path d="M69.8 28.5l2.5 .5-2.5 .5zM69.8 109l2.5 .5-2.5 .5z" fill="#000"/>
<g fill="none" stroke="#000" stroke-width=".27">
<path d="M316.8 24.7l-26.5 18.7M351.8 33.3l-34.6 27.1M292.1 41.6l.6 .7-2.4 1.1zM201.5 66.3l2-1.7-1.1 2.3zM203.5 64.6l-23.5 29.8M310.6 66l-1.5 .7M310.8 64.8l-1.7 1.9 1.5-1.2M310.8 64.8h.1M245 199.9v-6.4h170v6.4M245 199.9h170v6.5M245 199.9v32.1h170v-25.6M280 199.9v32.1"/>
<path d="M305 199.9v32.1M360 199.9v32.1M245 206.4h170M245 212.8h170M245 219.2h170M245 225.6h170"/>
<circle cx="321.5" cy="22.3" r="5.2"/>
<circle cx="357" cy="32.6" r="5.2"/>
<circle cx="176.8" cy="98.6" r="5.2"/>
</g>
<!-- layer: Borde (ISO) -->
<path d="M5 5.1h410v286.9h-410z" fill="none" stroke="#000" stroke-width=".7"/>
<g fill="none" stroke="#000" stroke-width=".51">
<path d="M245 232h170v60h-170zM245 232h40M415 232h-85v60h45v-20M330 242h-85v10h170v10.1h-170M251.8 277.9v2.3M285 262.1v-30.1h24.5v60h-32v-20M415 262.1v9.9h-170v10.1M247.2 282.1h2.9M250.8 282.1h1v1M251.8 281v1.1h1.1M251.8 283.8v2.3M253.8 282.1h5.9"/>
<path d="M258.9 280.5l8.5-1.4v5.9l-8.5-1.5zM260.8 282.1h1.8M264 282.1h5.2M330 282.1h85v9.9M375 282.1h20v9.9"/>
<circle cx="251.9" cy="282" r="3"/>
<circle cx="251.9" cy="282" r="1.49"/>
</g>
<!-- layer: Cota (ISO) -->
<g fill="none" stroke="#000" stroke-width=".27">
<path d="M151.8 19.3l.9 .2-.9 2.3zM152.7 16.9l-2.3 12.7M172.5 18.4l2.6-.1-.2 1zM172.5 18.4l88.6 15.8M173 15.2l-2.2 13M150 27.6l25.1 4.5M150.6 24.6l49.7 8.9M150.8 27.7l.1 2.6-1-.2zM150.8 27.7l-3.7 20.7M151.1 21.7l49.7 8.9M151.3 24.7v2.5l-.9-.1zM258.8 33.3l2.3 .9-2.5 .1z"/>
<path d="M261.1 34h2.6l-.2 1zM261.1 34l43.3 7.8M261.7 30.9l-1.3 7.2 1.3-7M33.1 55.5h22.3M36.3 55.5l.5 2.5h-1zM36.3 55.5v19.3M86.4 58.7h25.1M108.3 58.7l.5 2.6h-1zM108.3 58.7v16M143.8 53.9l51.2 9.2M144.3 51l21.7 3.9M144.5 54.1v2.5l-.9-.2z"/>
<path d="M144.8 48l26.6 4.8M145 48.6l.9 .2-.9 2.4zM145.9 46.4l-2.3 12.6M147.1 45.9l1 .2-1 2.3zM282 48.1l40.5 7.3M302.1 40.9l2.3 .9h-2.5zM303.7 45.8l.8-4.7-1.4 8.1M304.4 41.8h2.6l-.2 1zM304.4 41.8l8.9 1.6M310.9 42.5l2.4 .9-2.5 .1zM313.4 42.7l-1.4 8.1h37.2M319.4 54.8l.1 2.6-1-.2z"/>
<path d="M319.4 54.8l-4.8 26.6M346 50.8l.5 2.5h-1zM346 50.8v61.1M33.1 74.8h22.3M35.8 72.2h1l-.5 2.6zM86.4 74.7h25.1M107.8 72.2h1l-.5 2.5zM217.9 67.2l.1 2.5-1-.1zM217.9 67.2a201.1 201.1 0 0 0-3 32.2M277.2 74.7l40.6 7.3M314.6 78.9l1 .1-1 2.4zM86.9 99.2l.7 .8-2.4 1.1z"/>
<path d="M100.3 90.1l-15.1 11M214.4 99.4h1l-.5 2.5zM214.9 99.4v2.5M211.7 101.9h10.8M272.5 111.9h76.7M345.5 109.4h1l-.5 2.5zM17.2 130.9h55.1M20.4 130.9l.4 2.5h-.9zM20.4 130.9v143.6M47.4 195.2l2.4-.5v1.1zM47.4 195.2l93.8 .5M78.5 181.2h5"/>
<path d="M81 180.7l2.5 .5-2.5 .5zM89.5 181.2l2.5-.5v1zM94.9 194.9l2.4 .5-2.4 .5zM116.9 181.2h-27.4h2.5M55.9 244.9l2.5-.5v1zM55.9 244.9l92.8 .4M86.4 244.5l2.4 .5-2.4 .5zM17.2 274.5h133.5M19.9 272h.9l-.4 2.5zM58.8 274.5l2.5-.5v1zM83.4 274l2.5 .5-2.5 .5z"/>
</g>
<g fill="#000">
<path d="M151.8 19.3l.9 .2-.9 2.3zM172.5 18.4l2.6-.1-.2 1zM150.8 27.7l.1 2.6-1-.2zM151.3 24.7v2.5l-.9-.1zM258.8 33.3l2.3 .9-2.5 .1zM261.1 34h2.6l-.2 1zM36.3 55.5l.5 2.5h-1zM144.5 54.1v2.5l-.9-.2zM145 48.6l.9 .2-.9 2.4zM147.1 45.9l1 .2-1 2.3zM302.1 40.9l2.3 .9h-2.5zM304.4 41.8h2.6l-.2 1z"/>
<path d="M310.9 42.5l2.4 .9-2.5 .1zM319.4 54.8l.1 2.6-1-.2zM346 50.8l.5 2.5h-1zM35.8 72.2h1l-.5 2.6zM107.8 72.2h1l-.5 2.5zM108.3 58.7l.5 2.6h-1zM217.9 67.2l.1 2.5-1-.1zM314.6 78.9l1 .1-1 2.4zM86.9 99.2l.7 .8-2.4 1.1zM214.4 99.4h1l-.5 2.5zM345.5 109.4h1l-.5 2.5zM20.4 130.9l.4 2.5h-.9z"/>
<path d="M47.4 195.2l2.4-.5v1.1zM81 180.7l2.5 .5-2.5 .5zM89.5 181.2l2.5-.5v1zM94.9 194.9l2.4 .5-2.4 .5zM55.9 244.9l2.5-.5v1zM86.4 244.5l2.4 .5-2.4 .5zM19.9 272h.9l-.4 2.5zM58.8 274.5l2.5-.5v1zM83.4 274l2.5 .5-2.5 .5z"/>
</g>
<!-- layer: Eje (ISO) -->
<path d="M72.3 52.9v24.4" fill="none" stroke="#000" stroke-width=".27"/>
<!-- layer: Marca de centro (ISO) -->
<path d="M58.2 175.7v11M66.9 175.4h11M72.3 169.8v11M86.5 175.7v11M52.7 181.2h11M81 181.2h11M52.7 209.5h11M58.2 204v11M81 209.5h11M86.5 204v11" fill="none" stroke="#000" stroke-width=".27"/>
<path d="M292.1 41.6l.6 .7-2.4 1.1zM201.5 66.3l2-1.7-1.1 2.3zM310.8 64.8l.6 .8-2.3 1.1z" fill="#000"/>
<g font-size="9.6">
<text x="251" y="164.8">Todas las medias</text>
<text x="251" y="176.3">en milímetros [mm]</text>
</g>
<g font-size="7.2">
<text x="219" y="14.3">E-E ( 1 : 1 )</text>
<text x="57.5" y="31.7">E</text>
<text x="63.9" y="119.4">E</text>
</g>
<g font-size="4.8">
<text x="211.3" y="22.9" transform="rotate(10 211.3 22.9)">90,00</text>
<text x="148.3" y="27.4" transform="rotate(-80 148.3 27.4)">2,91</text>
<text x="320.1" y="24.1">3</text>
<text x="277.3" y="34.5" transform="rotate(10 277.3 34.5)">44,00</text>
<text x="355.7" y="34.3">4</text>
<text x="304.7" y="39.5" transform="rotate(10 304.7 39.5)">9,00</text>
<text x="141.6" y="56.8" transform="rotate(-80 141.6 56.8)">2,96</text>
<text x="33.9" y="71.1" transform="rotate(-90 33.9 71.1)">19,32</text>
<text x="106" y="72.7" transform="rotate(-90 106 72.7)">15,91</text>
<text x="313.8" y="72.7" transform="rotate(-80 313.8 72.7)">27,00</text>
<text x="343.6" y="87.3" transform="rotate(-90 343.6 87.3)">61,11</text>
<text x="88.3" y="95.9" transform="rotate(-36 88.3 95.9)">R2,00</text>
<text x="212.6" y="91.4" transform="rotate(-85 212.6 91.4)">10,13°</text>
<text x="175.5" y="100.3">1</text>
<text x="311.5" y="198.5">LISTA DE PIEZAS</text>
<text x="18" y="210" transform="rotate(-90 18 210)">143,61</text>
<text x="250.7" y="204.9">ELEMENTO</text>
<text x="284.9" y="204.9">CTDAD</text>
<text x="318.8" y="204.9">Nº DE PIEZA</text>
<text x="372.4" y="205.5">DESCRIPCIÓN</text>
<text x="261.2" y="211.3">1</text>
<text x="291.2" y="211.3">1</text>
<text x="305.9" y="211.4">Acople_Brida</text>
<text x="261.2" y="217.8">2</text>
<text x="291.2" y="217.7">1</text>
<text x="305.9" y="217.8">Marcador</text>
<text x="261.2" y="224.2">3</text>
<text x="291.2" y="224.1">1</text>
<text x="305.9" y="224.1">Union Lisa</text>
<text x="261.2" y="230.6">4</text>
<text x="291.2" y="230.6">1</text>
<text x="305.9" y="230.6">Tapon Liso</text>
<text x="341.9" y="259.2">MANIPULADOR ABB-IRB 140</text>
<text x="356.6" y="269.2">HERRAMIENTA</text>
<text x="379.9" y="288.6">R/0</text>
</g>
<g font-size="4.6">
<text x="145.2" y="45.5" transform="rotate(-80 145.2 45.5)">⌀21,00</text>
<text x="102.9" y="178.8">⌀6,00</text>
<text x="124.7" y="193.2">⌀50,00</text>
<text x="132" y="242.8">⌀33,00</text>
<text x="134.1" y="272.1">⌀27,09</text>
</g>
<text font-size="4.1" x="317.1" y="283">1/1</text>
<g font-size="3.4">
<text x="334.5" y="239.4">UNIVERSIDAD NACIONAL DE COLOMBIA</text>
<text x="344.8" y="243.6">FACULTAD DE INGENIERIA</text>
<text x="334.5" y="247.7">DEPTO. ING. MECÁNICA Y MECTRÓNICA</text>
<text x="246.5" y="268.4">MATERIAL:</text>
<text x="310.7" y="275.8">ESCALA:</text>
<text x="278.7" y="276.1">FORMATO:</text>
</g>
<g font-size="2.7">
<text x="253.5" y="238">DAVID PIRATEQUE</text>
<text x="290.4" y="238">26/04/2026</text>
<text x="256.8" y="248.2">DAVID PEREZ</text>
<text x="290.5" y="247.9">26/04/2025</text>
<text x="253.6" y="258.4">NICOLAS GARZÓN</text>
<text x="289.7" y="258.1">26/04/2025</text>
<text x="283.1" y="268.3">PETG</text>
<text x="350.2" y="278.1">N/A</text>
<text x="382.9" y="278.1">PORTA-MARCADOR</text>
<text x="292.5" y="284.2">A3</text>
<text x="332.5" y="287.8">ITEM:</text>
<text x="351.5" y="288">1</text>
<text x="404.3" y="288.2">1</text>
</g>
<g font-size="2">
<text x="246.1" y="235.4">DIBUJÓ:</text>
<text x="286.1" y="234.7">FECHA:</text>
<text x="310.8" y="234.6">FIRMA:</text>
<text x="246.1" y="245">REVISÓ:</text>
<text x="286.4" y="244.6">FECHA:</text>
<text x="311" y="244.3">FIRMA:</text>
<text x="246.3" y="255">APROBÓ:</text>
<text x="286.1" y="254.4">FECHA:</text>
<text x="311.4" y="254.6">FIRMA:</text>
<text x="332.5" y="254.9">CONJUNTO:</text>
<text x="311" y="264.5">CANTIDAD:</text>
<text x="332.5" y="264.8">SUB-CONJUNTO:</text>
<text x="332.8" y="274.9">SUB-SUB-CONJUNTO:</text>
<text x="377.1" y="274.3">PIEZA:</text>
<text x="396.4" y="284.7">PLANO N°:</text>
</g>
</svg>
